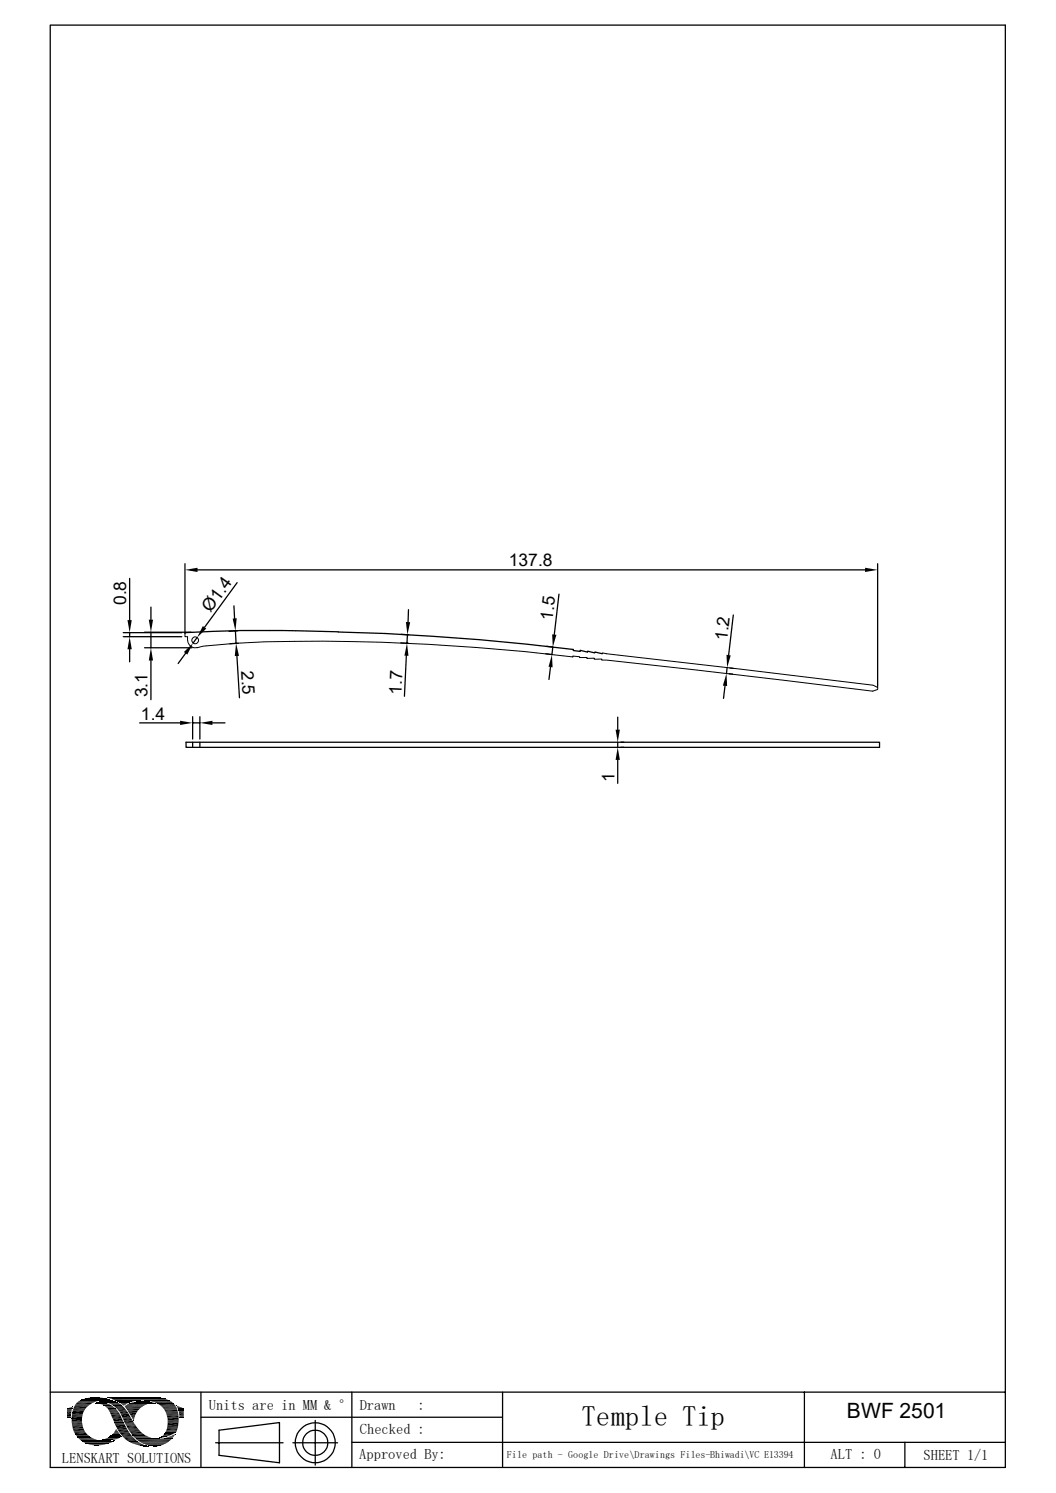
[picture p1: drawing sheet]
<svg xmlns="http://www.w3.org/2000/svg" width="210mm" height="297mm" viewBox="0 0 210 297" stroke-linecap="round" stroke-linejoin="round" font-family="sans-serif">
<g fill="none" stroke="#000" stroke-width=".25">
<path d="M10 5h189.9v286.9h-189.9zM25.8 115.1v8.3M36.8 112.1v13.9M39.3 113.4h132.7M47.2 115.9l-6.5 8.9M111.2 118.2l-1 8M174.5 112.1v24.5M24.5 126.7h11.7M24.5 125.9h11.7M25.8 125.9v.8M25.8 129.2v2.5M28.7 128.9h9.5"/>
<path d="M28.7 125.8h9.3M30 120.8v2.5M30 125.8v3.1M30 131.4v7.8M36.9 130l-1.5 2M39.2 126.8l-.8 1.1M46.5 120.5l.2 2.5M46.8 125.5l.1 2.5M47.1 130.5l.5 8.3M47.3 125.5l-1.7 .1M47.4 128l-1.7 .1M53.6 125.4l5.2 .1"/>
<path d="M53.6 125.4h-5.6l-11.2 .5M58.8 125.5l8.5 .2M67.3 125.7a486.7 486.7 0 0 1 46.7 3.5v.2l1.4 .2v-.2l1.4 .4 .1-.3 2.9 .5M79.7 127.9l1.5 .1M79.8 126.2l1.5 .1M80.8 130.4l-.4 8.1M81 126.3l-.1 1.6M81.2 121.3v2.5M108.5 130l1.3 .2M108.7 128.6l1.3 .1M109.5 132.7l-.3 2.5M109.9 128.7l-.1 1.5"/>
<path d="M144.2 136.4l-.3 2.5M144.6 132.8l-.1 1.1M145 134l.7 .1M145.2 132.9l.6 .1M145.8 122.3l-.9 8M27.8 143.8h8M37 147.7h137.9v1h-137.9zM38.3 147.7v1M38.3 142.6v4.4M38.3 143.8h1.5M39.8 147.7v1M39.8 142.6v4.4"/>
<path d="M42.2 143.8h2.5M122.9 142.7v2.5M122.9 147.7v1M122.9 151.2v4.6M123.5 147.7h.6M123.5 148.7h.6M10 276.9h189.9M14.7 279.7h2.9M15.1 279.2h3.3M31.4 279.4h3.4M40 276.9v15M70 276.9v15"/>
<path d="M99.9 276.9v15M160 276.9v15M14.3 281.5h2.1M14.3 283.3h2.1M14.7 284.9h2.4M15 285.5h2.6M24.6 286.1h2.2M24.9 280.1h3.2M25.1 283.8h2.1M25.3 284h2.1M26.1 285.4h2.7M27.2 286.5h6.8"/>
<path d="M33.1 281.3h2.4M33.1 284.4h2.2M33.4 282.7h2.1M40 281.9h59.9M42.9 287h13.4M43.6 284.5l12-1.5v8l-12-1.5zM58.3 287h8.8M62.7 282.6v8.9M70 286.9h129.9M180 286.9v5"/>
<circle cx="62.7" cy="287" r="2.51"/>
<circle cx="62.7" cy="287" r="4"/>
</g>
<g fill="#000">
<path d="M36.8 113.4l2.5-.5v.9zM172 112.9l2.5 .5-2.5 .4zM25.8 126.7l.4 2.5h-.8zM25.4 123.4h.8l-.4 2.5zM29.6 123.3h.8l-.4 2.5zM30 128.9l.4 2.5h-.8zM36.6 129.7l1.8-1.8-1.1 2.3zM40.3 124.5l.7 .6-1.8 1.7zM46.3 123.1l.8-.1-.3 2.5zM46.9 128l.6 2.5h-.8zM80.9 127.9l.3 2.6-.8-.1zM80.7 123.7l.9 .1-.6 2.5z"/>
<path d="M109.8 130.2l.1 2.6-.8-.2zM109.8 126.2l.9 .1-.8 2.4zM144.5 133.9l.1 2.6-.8-.1zM144.5 130.3l.8 .1-.7 2.4zM35.8 143.4l2.5 .4-2.5 .4zM39.8 143.8l2.4-.4v.8zM122.4 145.2h.9l-.4 2.5zM122.9 148.7l.4 2.5h-.9zM13.8 280h.6zM14 280h.4zM14.3 279.9h.1zM18.1 278h1.8z"/>
<path d="M18.7 278h1.2zM18.7 278h.6zM19.1 279.1h2zM19.2 279.1h1.9zM19.2 279.1h1.8zM19.2 279.1h1.7zM19.3 279.1h1.6zM19.3 279.1h1.5zM19.4 279.1h1.4zM19.5 279.1h1.1zM19.4 279.1h1.3zM19.5 279.1h1.2z"/>
<path d="M19.6 279.1h1zM19.6 279.2h1.7zM19.6 279.2l1.9 .1zM19.7 278.8h.2zM19.6 279.1h.9zM19.8 279.1h.7zM20 279.3l1.7 .1zM19.8 279.1h.5zM20.1 279l.2 .1zM20.1 279h.1zM20.2 279.4h1.6zM20.4 279.4l1.7 .2h-1.5z"/>
<path d="M20.4 279.4h1.4l.3 .2zM20.5 278.7h1.8zM20.5 278.7h1.7zM20.6 278.6l1.6 .1zM20.6 279.6h1.5zM20.7 279.6l1.7 .1h-1.5zM20.7 279.6h1.4l.3 .1zM20.6 278.6h1.4zM20.9 278.6h1.1zM20.9 279.7l1.6 .1zM20.9 278.6h.8zM21 278.6h.7z"/>
<path d="M21 279.8l1.7 .2h-1.5zM21 279.8h1.5l.2 .2zM21.2 278.6h.3zM21 278.6h.6zM21.2 278.6h.4zM21.2 280h1.5zM21.5 278.4h.3zM21.8 279.2h1.9zM22.4 279.6h1.9zM22.5 279.6h1.8zM22.5 279.6l1.8 .1zM22.6 279.7l2 .2h-1.7z"/>
<path d="M22.6 279.7h1.7l.3 .2zM22.9 279.9l1.9 .2h-1.7zM22.9 279.9h1.7l.2 .2zM23.7 279l1.9 .1zM23.8 279.1h1.8zM23.8 279.1h1.6zM24 279.1h1.4zM24 279.1l1.3 .1zM24 279.2l1 .2h-.7zM24 279.2h1.3l-.3 .2zM24.3 279.4l.6 .1zM24.3 279.4h.7z"/>
<path d="M24.4 279.5l.3 .1zM24.4 279.5h.5zM24.6 279.6v.1zM24.6 279.6h.1zM27.4 278.8h2zM27.9 278.8h1.5zM27.9 278.8h1.1zM28 278.8h1zM28 278.8h.9zM30.4 279.2h.4zM30.4 279.2h.5zM30.7 279.2h.2z"/>
<path d="M30.9 278h.2zM35.1 279.7h.2zM35.1 279.7h.3zM35.2 279.7l.4 .1zM35.2 279.8l.8 .2h-.7zM35.2 279.8l.8 .2zM35.3 280l1 .1h-1zM35.3 280h.7l.3 .1zM13.3 280.2h1.1zM13.3 280.2l1 .1zM13.3 280.3l1 .1h-1zM13.3 280.3h1v.1z"/>
<path d="M13.3 280.4l.9 .2h-.9zM13.3 280.4h1l-.1 .2zM13.3 280.6l.9 .2h-.9zM13.3 280.6h.9v.2zM13.3 280.8h.9zM13.3 280.8l.8 .5h-.8zM13.3 280.8h.9l-.1 .5zM13.3 281.3l.8 .4h-.8zM13.3 281.3h.8v.4zM13.3 281.7h.8zM13.3 281.7l.8 .2h-.8zM13.3 281.7h.8v.2z"/>
<path d="M13.3 281.9h.8zM13.3 281.9l.8 .1zM13.4 280.2h1zM13.7 280.1l.7 .1zM13.7 280.1h.7zM14.3 282.3l2 .4h-2zM14.3 282.3h2v.4zM18.3 287.4l1.9 .1zM18.3 287.4h1.9zM18.4 287.5h1.1zM18.4 287.5h1.8zM18.9 287.5h.6z"/>
<path d="M19.1 287.5h.4zM20.4 286.4l1.9 .1zM20.4 286.4h2zM20.6 286.5h1.5zM20.6 286.5h1.7zM20.7 286.5h1.1zM20.7 286.5h1.4zM21 286.5h.6zM21 286.5h.8zM21.3 280l1.7 .2h-1.5zM21.3 280h1.4l.3 .2zM21.3 286.5h.3z"/>
<path d="M21.4 286.5h.2zM21.5 280.2h1.5zM21.5 280.2l1.7 .3h-1.6zM21.5 280.2h1.5l.2 .3zM21.6 280.5h1.6zM21.6 280.5l1.8 .2h-1.7zM21.6 280.5h1.6l.2 .2zM21.7 280.7l1.8 .1h-1.7zM21.7 280.7h1.7l.1 .1zM21.8 280.8l1.8 .2h-1.7zM21.8 280.8h1.7l.1 .2zM21.9 281l1.8 .1z"/>
<path d="M21.9 281.1l1.9 .2h-1.8zM21.9 281.1h1.8l.1 .2zM21.5 286.7h1.1zM21.9 286.7h.7zM22 281.3l1.8 .1zM22 286.7h.6zM22.1 281.4l1.9 .3h-1.8zM22.1 281.4h1.7l.2 .3zM22.1 285.6l1.9 .1zM22.1 285.6h1.9zM22.2 281.7l1.9 .2h-1.8zM22.2 281.7h1.8l.1 .2z"/>
<path d="M22.2 285.5l1.8 .1zM22.2 285.5h1.7zM22.2 286.7h.5zM22.3 281.9l1.9 .3h-1.8zM22.3 281.9h1.8l.1 .3zM22.3 286.7h.4zM22.4 286.7h.3zM22.4 282.2l2.1 .5h-1.9zM22.4 282.2h1.8l.3 .5zM22.4 285.3h1.4zM22.4 285.3l1.5 .2h-1.7zM22.4 285.3h1.4l.1 .2z"/>
<path d="M22.6 285.2l1.2 .1h-1.4zM22.6 285.2h1.1l.1 .1zM22.6 286.6h.2zM22.6 282.7l1.9 .1zM22.7 282.8l1.9 .1zM22.7 282.9l1.9 .1zM22.7 285l1 .2h-1.1zM22.7 285h.9l.1 .2zM22.7 283h1.9zM22.7 283l2 .2h-1.9zM22.7 283h1.9l.1 .2zM22.7 284.9l.9 .1z"/>
<path d="M22.8 283.2l2 .2h-1.9zM22.8 283.2h1.9l.1 .2zM22.9 284.7l.6 .2h-.8zM22.9 284.7h.5l.1 .2zM22.6 286.6h.3zM22.9 283.4l2.2 .7h-1.9zM22.9 283.4h1.9l.3 .7zM22.9 284.6l.5 .1h-.5zM22.9 284.6l.5 .1zM23 284.4h.2zM23 284.4l.3 .2h-.4zM23 284.4l.3 .2z"/>
<path d="M23.1 284.4h.1zM23.1 280.1l1.8 .2h-1.5zM23.1 280.1h1.7l.1 .2zM23.4 280.3l1.8 .4h-1.6zM23.4 280.3h1.5l.3 .4zM23.6 280.7l1.7 .1zM23.7 280.8l1.9 .4h-1.6zM23.7 280.8h1.6l.3 .4zM24 281.2l1.6 .1zM24 281.3l2 .7h-1.7zM24 281.3h1.6l.4 .7zM24.3 282l1.8 .2h-1.7z"/>
<path d="M24.3 282h1.7l.1 .2zM24.4 282.2l2 .4h-1.8zM24.4 282.2h1.7l.3 .4zM24.6 282.6l1.8 .1zM24.6 282.7l2 .3h-1.8zM24.6 282.7h1.8l.2 .3zM24.8 283l1.9 .2h-1.8zM24.8 283h1.8l.1 .2zM24.9 283.2h1.8zM24.9 283.2l1.9 .1zM24.9 283.3h1.9zM25 283.3l1.9 .1z"/>
<path d="M25 283.4l2 .1h-1.9zM25 283.4h1.9l.1 .1zM25.1 283.5l1.9 .1zM25.4 280.6l2 .1zM25.4 280.7l1.7 .4h-1.4zM25.4 280.7h2l-.3 .4zM25.7 281.1l1.2 .4h-.9zM25.7 281.1h1.4l-.2 .4zM25.7 286.9h1.8zM25.8 286.9l2 .1h-1.7zM25.8 286.9h1.7l.3 .1zM26 281.5l.9 .1z"/>
<path d="M26 281.6l.8 .3h-.6zM26 281.6h.9l-.1 .3zM26.1 287l1.9 .1h-1.6zM26.1 287h1.7l.2 .1zM26.2 281.9l.5 .2h-.4zM26.2 281.9h.6l-.1 .2zM26.3 282.1l.4 .1h-.3zM26.3 282.1h.4v.1zM26.4 282.2l.2 .3zM26.4 282.2h.3l-.1 .3zM26.4 287.1l1.7 .1zM26.5 282.5l.1 .1z"/>
<path d="M26.5 287.2l1.8 .1zM26.8 287.3l1.9 .2h-1.2zM26.8 287.3h1.5l.4 .2zM27.5 287.5h1.3zM27.6 287.5l1.4 .1zM28 287.6h1zM28.1 287.6h.9zM28.1 287.6h1zM28.1 287.6l1.1 .1zM28.2 287.7h1.1zM28.5 287.7h.9zM28.5 287.7h1z"/>
<path d="M28.8 287.7h.7zM28.9 287.7h.6zM29.1 287.7h.4zM29.2 287.7h.3zM29.3 287.7h.2zM29.6 287.5l2 .2zM30.2 287.7h1.3zM30.2 287.7h1.4zM30.4 287.7h1zM30.4 287.7h1.1zM30.5 287.7h.7zM30.5 287.7h.9z"/>
<path d="M30.7 287.7h.5zM30.8 287.7h.4zM31.8 286h.2zM31.8 286h.1zM31.8 286h.4zM31.9 286h.5zM31.9 285.9l.5 .1zM31.9 285.9h.7zM32.1 285.8h.8zM32.1 285.8h.9zM32.1 285.8h1zM32.2 285.8h.9z"/>
<path d="M32.3 286.2h1.9zM32.2 285.8l.2-.2 .7 .2zM32.4 285.6h1.3l-.6 .2zM32.5 285.5l1.2 .1zM32.5 285.5h1.3zM32.6 286.1h1.6zM32.7 285.2l1.1 .3h-1.3zM32.7 285.2h1.8l-.7 .3zM32.7 286.1h1.5zM32.7 285.2h1.8zM32.8 285l2 .1zM32.8 285.1h2z"/>
<path d="M32.8 285.1l1.7 .1h-1.8zM32.8 285.1h2l-.3 .1zM32.8 286.1h1.5zM33.1 286h1.3zM33.2 286h1.2zM33.4 283l2 .5h-2.1zM33.4 283h2.1l-.1 .5zM33.4 285.9h1zM33.6 285.8h.9zM33.7 285.8h.8zM33.9 285.7h.6zM34 285.7h.6z"/>
<path d="M34.1 285.7h.5zM34.1 285.7l.3-.2 .2 .2zM34.4 285.5h.3l-.1 .2zM34.4 285.5l.3-.1v.1zM34.7 285.4v.1zM35.3 280.1l1.1 .1zM35.3 280.2h1.2zM35.3 280.2l1.2 .1zM35.4 280.3l1.1 .1h-1.1zM35.4 280.3h1.1v.1zM35.4 280.4h1.1zM35.5 280.4l1 .2h-1z"/>
<path d="M35.5 280.4h1v.2zM35.5 280.6h1zM35.5 280.6l1 .1zM35.6 280.7l.9 .1zM35.6 280.8l.9 .3h-.9zM35.6 280.8h.9v.3zM35.6 281.1h.9zM35.6 281.1l.9 .4h-.8zM35.6 281.1h.9v.4zM35.7 281.5l.8 .1zM35.7 281.6l.8 .2h-.8zM35.7 281.6h.8v.2z"/>
<path d="M35.7 281.8l.8 .2h-.8zM35.7 281.8h.8v.2zM35.7 282h.8zM35.7 282l.8 .1zM35.8 282.1h.7zM35.9 282.1h.6zM36 282.1h.5zM36.4 282.1h.1z"/>
</g>
<g fill="none" stroke="#000" stroke-width=".2">
<path d="M36.8 125.9v.8h.5v.7M37.3 127.4a1.55 1.55 0 0 0 1.9 1.4M37.8 128.5h.1M41.1 128.5l-1.9 .4M41.1 128.5a285.6 285.6 0 0 1 34.7-.7 454.5 454.5 0 0 1 38.1 2.9v-.2l1.4 .1v.2h1.5l-.1 .2 1.5-.1v.2h1.5v.2a1771.7 1771.7 0 0 1 53.9 6.2l.9-.3 .1-.4-.9-.5-53.9-6.4v.1M14.7 279.9h2.6M15 279.4h3M15.2 279.1h3.4M15.3 279h3.5M15.5 278.8h3.7M15.7 278.7h3.7M15.7 278.7h3.9"/>
<path d="M15.9 278.6h4M16 278.6h4.1M16 278.5h4.4M16.2 278.5h4.3M16.4 278.4h5.4M16.5 278.3h5.1M16.7 278.3h4.7M16.9 278.2h4.3M17.1 278.2h3.9M17.5 278.1h3M17.6 278.1h2.9M19 279.2h2.2"/>
<path d="M19.1 279.2h2.2M19.7 278.8h3.2M19.8 278.8h2.9M19.9 278.7h2.7M20.2 278.7h2.2M20.3 278.9h2.7M20.6 279h2.7M21.3 279h2M21.3 279.1h2.4M21.3 278h10.3M21.4 278.1h10.6M21.5 278.1h11"/>
<path d="M21.8 278h7.4M21.8 278.2h10.9M21.8 278.4h-5.6M21.9 279.3h2.1M22 278.3h10.9M22.2 278.3h10.8M22.3 278.4h10.9M22.5 278.4h10.8M22.6 278.5h10.8M22.7 278.5h10.9M22.8 278.6h5.1M22.9 278.6h4.4"/>
<path d="M23 278.7h4.2M23.2 278.8h3.3M23.5 278.9h2.7M23.5 278.9h2.5M23.7 279h2.1M24.8 279.8h3.7M24.8 279.8h3.5M24.8 279.9h3.4M24.9 279.7h3.8M25 279.6h3.7M25.1 279.5h4M25.4 279.4h3.8"/>
<path d="M25.4 279.3h4.2M25.7 279.2h4.2M26 279.1h4.8M26.2 279h4.4M26.2 279h4.2M26.6 278.9h3.5M26.8 278.9h3.1M27.1 278.8h2.6M28.7 278.6h5M29.3 278.6h4.4M29.4 278.7h4.5M30.1 278.8h4"/>
<path d="M30.4 278.9h3.8M30.7 279h3.7M30.8 279.2h-5M31 279.1h3.5M31.2 279.2h3.3M31.7 279.5h3.1M31.9 279.7h3M32.1 279.8h2.9M14.3 282.3h2M14.3 282.8h2M14.3 283h2M14.3 283.1h2"/>
<path d="M14.3 283.5h2.1M14.4 281h2.2M14.5 280.5h2.3M14.5 284.2h2.1M14.6 284.7h2.3M15 285.3h2.3M15.3 285.8h2.6M15.4 285.9h2.6M15.4 285.9h2.8M15.5 286h2.8M15.6 286.1h2.9M15.7 286.2h2.9"/>
<path d="M15.7 286.3h3.3M15.9 286.4h3.1M15.9 286.4h3.6M16 286.6h3.9M16.2 286.6h3.7M16.2 286.6h4.2M16.3 286.7h5.2M16.3 286.8h6.3M16.6 286.9h5.8M16.6 286.9h5.7M16.7 287h5.5M16.9 287h5"/>
<path d="M17 287.1h4.8M17.1 287.1h4.6M17.1 287.2h4.5M17.4 287.3h4M17.7 287.3h3.2M17.9 287.4h2.8M20.3 286.4h2.2M20.5 286.3h2.6M20.7 286.3h2.6M20.9 286.2h2.6M21.1 286.2h2.5M21.2 286.1h2.6"/>
<path d="M21.5 285.9h2.5M21.5 286h2.3M21.8 285.8h2.3M21.9 285.7h2.2M22 285.7h2M22 285.6h2M22.9 286.4h-2.7M24.1 285.8h-2.3M25.1 280.2h2.7M25.4 280.6h2M25.4 286.8h2.1M25.5 284.4h2.2"/>
<path d="M25.8 284.8h2.2M26.1 285.2h2.4M26.3 285.5h2.5M26.3 285.5l2.7 .1M26.4 285.6h2.7M26.5 285.7h2.8M26.5 285.8h3.1M26.7 285.9h3.1M26.8 286h3.2M26.8 286h3.3M26.8 286.1h3.7M27 286.2h4.1"/>
<path d="M27.1 286.2l7.1 .1M27.1 286.3h7M27.6 286.7h6.1M27.8 286.9h5.7M27.9 286.9h5.5M28 287h5.3M28.2 287.1h5M28.5 287.2h4.4M28.8 287.3h3.9M29 287.5h3.4M29.5 287.5h2.6M29.6 287.6h2.4"/>
<path d="M31.7 286.2h2.5M32.4 280.1h2.7M32.5 280.2h2.7M32.6 280.3h2.6M32.6 280.4h2.6M32.7 280.5h2.6M32.8 285h2.1M32.9 285h2.1M32.9 280.9h2.5M32.9 284.9h2.2M32.9 284.9h2.1M32.9 284.8h2.2"/>
<path d="M33 284.7h2.1M33 284.6h2.2M33.1 284.5h2.1M33.1 284.6h2.1M33.1 281.5h2.4M33.2 283.9h2.2M33.3 282h2.2M33.4 282.5h2.1M33.4 282.9h2.1M33.4 283h2.1"/>
<circle cx="38.8" cy="127.4" r=".68"/>
</g>
<g fill="none" stroke="#000" stroke-width=".21">
<path d="M14.9 279.5h3M22.1 279.5h2.1M32.2 279.9h2.9M14.3 281.7h2.1M14.5 280.4h2.5M15.2 285.7h2.7M24 285.4h2.1M24.4 285.9h2.1M24.9 286.4h2.1M25.1 286.6h2.2M25.4 284.2h2.2M33 281.1h2.4"/>
<path d="M33.2 284.1h2.1"/>
</g>
<path d="M14.4 284h2.2M14.6 280.1h2.7M23.2 284.2h2.1M25.9 285h2.5M33.2 281.8h2.3M33.3 283.7h2.1" fill="none" stroke="#000" stroke-width=".34"/>
<path d="M14.4 283.7h2.1M14.8 285.2h2.5M23.4 284.5h2.1M23.6 284.8h2.1M23.8 285.1h2.1M24.2 285.6h2.1M25.2 280.4h2.6M25.7 284.7h2.3M32.7 280.6h2.6" fill="none" stroke="#000" stroke-width=".3"/>
<path d="M14.3 282.1h2M14.4 280.8h2.4M33.3 282.3h2.2" fill="none" stroke="#000" stroke-width=".42"/>
<path d="M14.3 281.2h2.3M14.5 284.5h2.3" fill="none" stroke="#000" stroke-width=".38"/>
<text font-size="5.7" x="115.6" y="283.6">Temple Tip</text>
<text font-size="4.2" x="168.4" y="282">BWF 2501</text>
<g font-size="3.5">
<text x="101.2" y="112.7">137.8</text>
<text x="25.1" y="120.4" transform="rotate(-90 25.1 120.4)">0.8</text>
<text x="41.9" y="122" transform="rotate(-54 41.9 122)">Ø1.4</text>
<text x="109.9" y="123.4" transform="rotate(-83 109.9 123.4)">1.5</text>
<text x="144.6" y="127.5" transform="rotate(-83 144.6 127.5)">1.2</text>
<text x="48" y="133.4" transform="rotate(87 48 133.4)">2.5</text>
<text x="28" y="143.2">1.4</text>
<text x="29.3" y="138.7" transform="rotate(-90 29.3 138.7)">3.1</text>
<text x="79.8" y="138.2" transform="rotate(-87 79.8 138.2)">1.7</text>
<text x="122.2" y="155.6" transform="rotate(-90 122.2 155.6)">1</text>
</g>
<g font-size="2.9">
<text x="41.5" y="280.6">Units are in MM &amp; °</text>
<text x="71.5" y="280.6">Drawn</text>
<text x="83" y="280.6">:</text>
<text x="71.6" y="285.2">Checked :</text>
<text x="12.3" y="291.1">LENSKART SOLUTIONS</text>
<text x="71.5" y="290.1">Approved By:</text>
<text x="165.2" y="290.3">ALT : 0</text>
<text x="183.7" y="290.4">SHEET 1/1</text>
</g>
<text font-size="2" x="100.8" y="290">File path - Google Drive\Drawings Files-Bhiwadi\VC E13394</text>
</svg>
